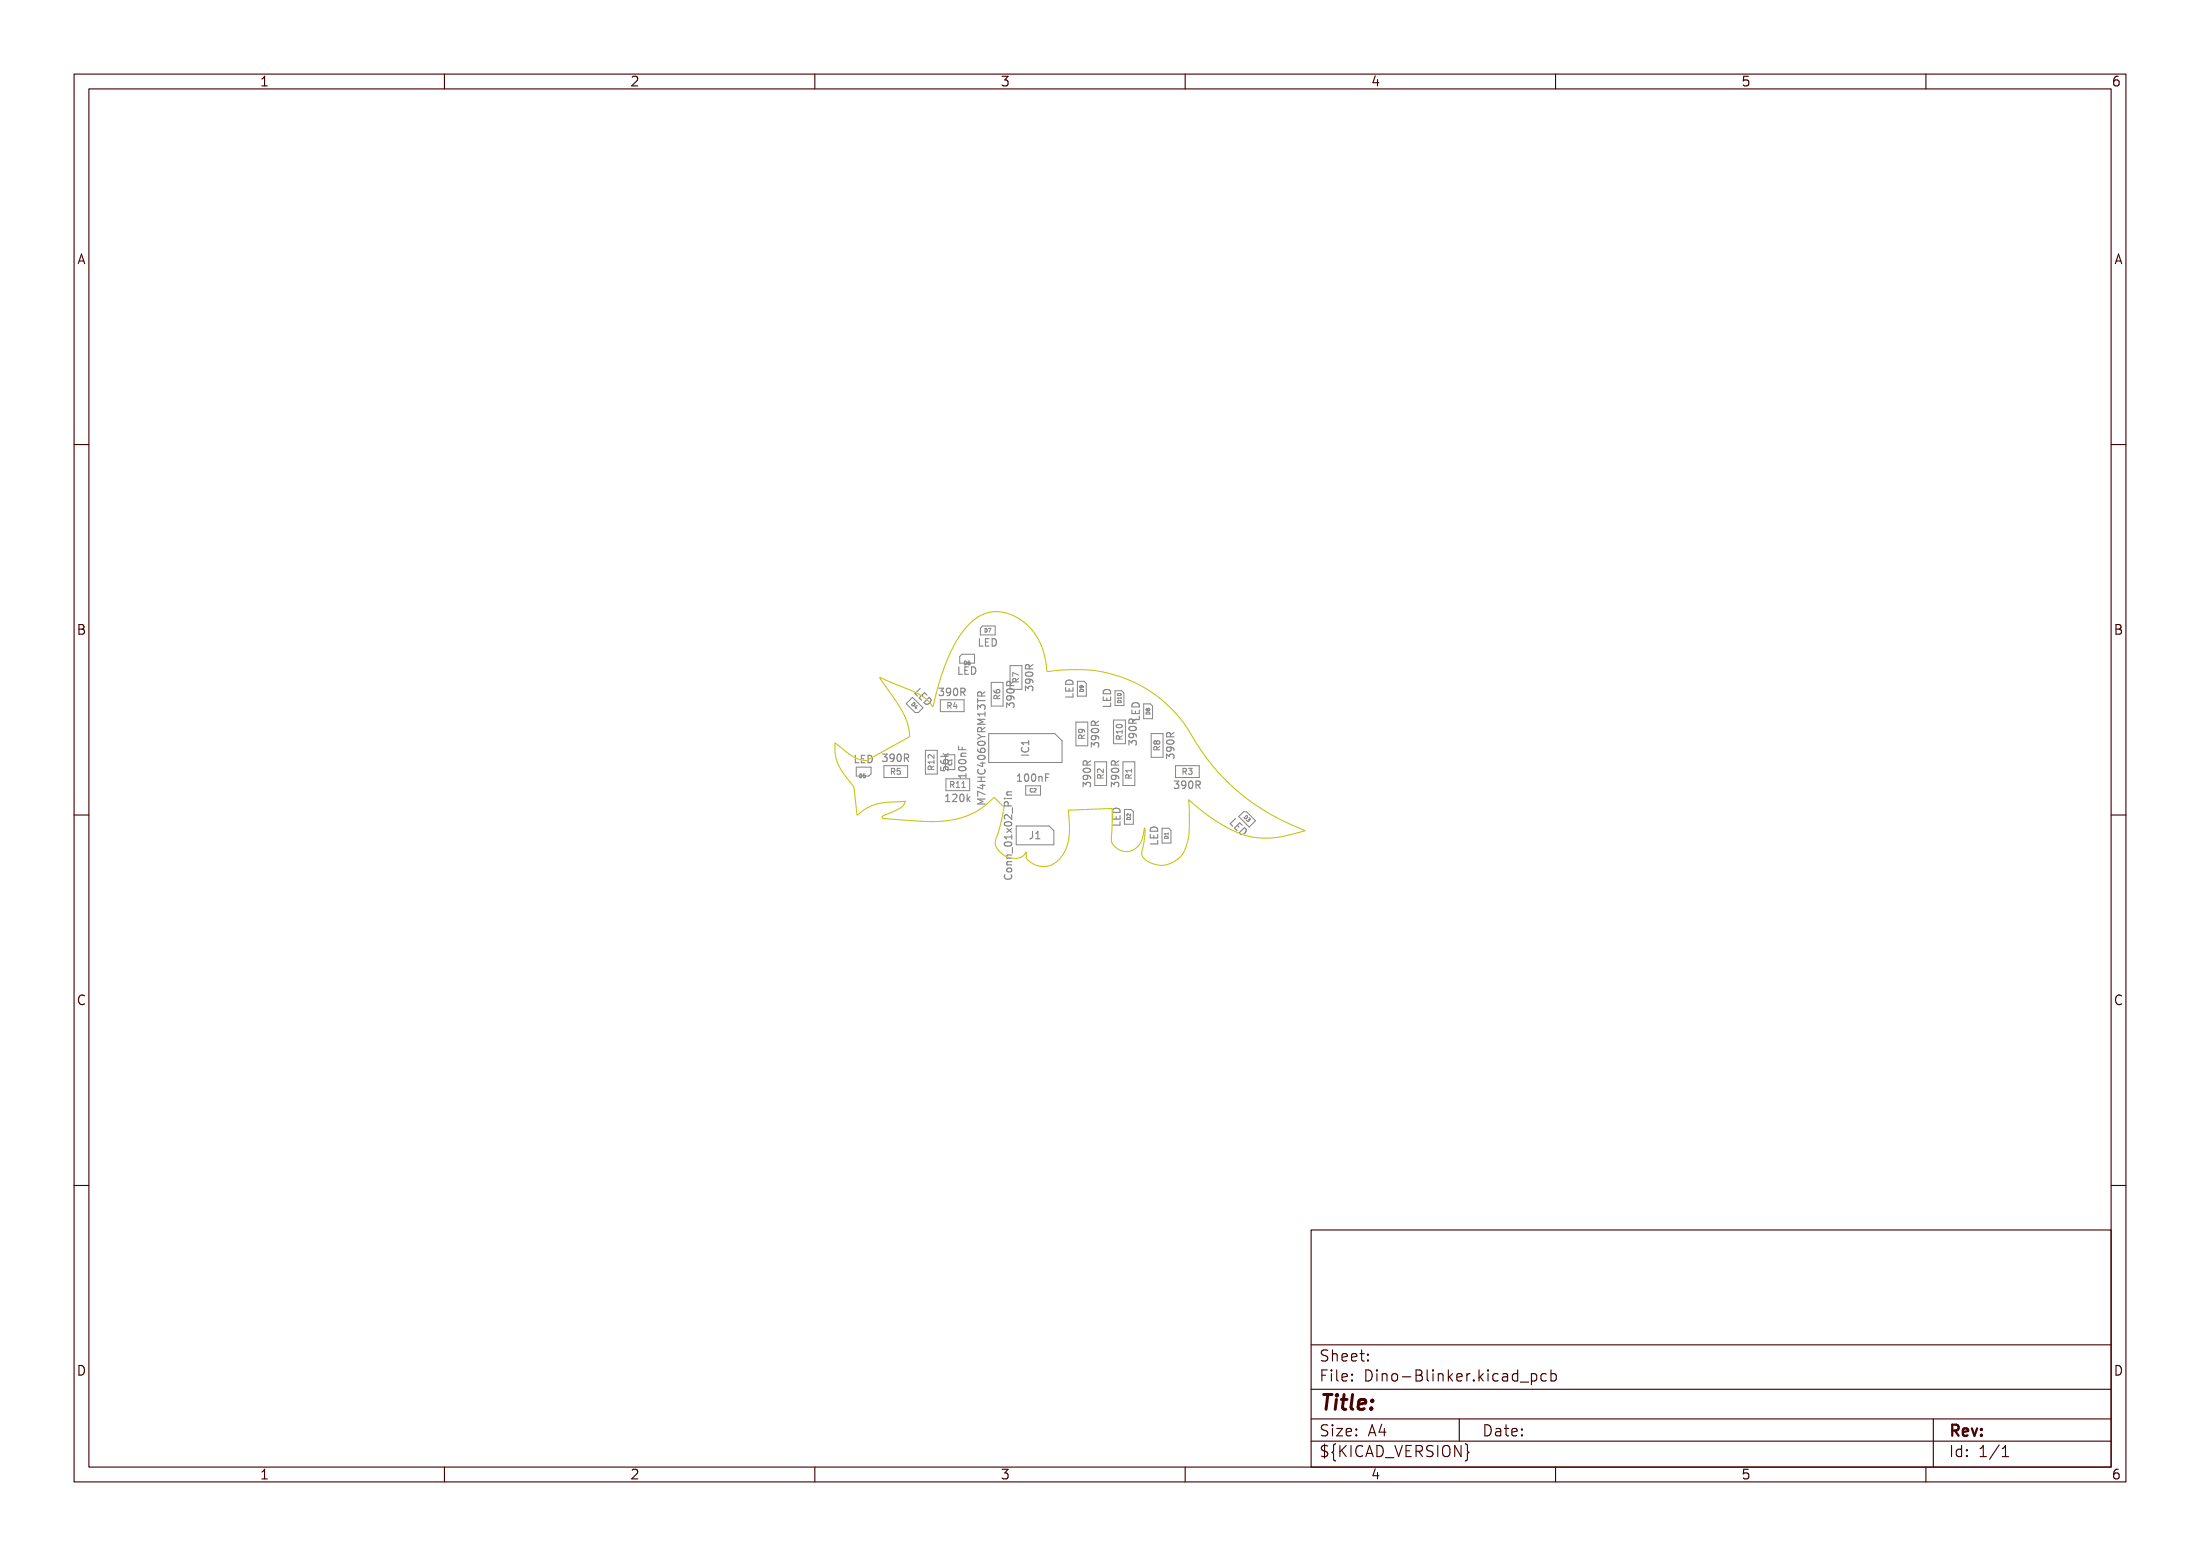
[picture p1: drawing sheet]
<svg xmlns="http://www.w3.org/2000/svg" width="297mm" height="210mm" viewBox="0 0 297 210" stroke-linecap="round" stroke-linejoin="round" font-family="sans-serif">
<g fill="none" stroke="#848484" stroke-width=".15">
<path d="M124.2 92.9l-.7 .7 .4 .4M124.5 93.8l.2 .3M125.1 93.8l-.3-.3-.7 .7 .3 .3M125.4 94.1a.5 .5 0 0 1 .1 .8 .5 .5 0 0 1-.8-.1zM126.8 92.9h.6l-.4 .4 .3 .1v.4l-.1 .1-.4-.1M128.3 93.3l-.2 .2h-.1l-.2-.2 .1-.4h.2l.2 .1a.66 .66 0 0 1-.2 .9h-.2M128.9 92.9h.1a.53 .53 0 0 1 .3 .5 .53 .53 0 0 1-.3 .5 .66 .66 0 0 1-.1-1zM129.4 90v1h.5M129.7 93.4h.5l.1-.2-.1-.2-.1-.1h-.4v1M130 93.4l.3 .5M130.3 90.5h.3M130.7 90h-.4v1h.4"/>
<path d="M131.2 90a.5 .5 0 0 1 .5 .5 .5 .5 0 0 1-.5 .5zM132 94.3v.5M132 95.8v-.7l.4 .4 .1-.3h.4l.1 .1-.1 .5M132 99.1l.5 .3M132 94.6h1M132.2 86.2v1h.5M132.5 93.9v-.4l-.2-.1h-.2l-.1 .2v.3h1M132.5 98.8v-.5l-.2-.1h-.2l-.1 .2v.4h1M132.5 99.4h.5M132.5 99.4l-.5 .4M133 96.1v.6M133 98.2l-.5 .3"/>
<path d="M133 97.1h-1l.7 .3-.7 .4h1M133 96.4h-1l.3 .3M133 93.4l-.5 .3M133 86.7h.4M133.5 86.2h-.5v1h.5M133.9 86.2a.51 .51 0 0 1 .6 .5 .51 .51 0 0 1-.6 .5zM135.9 95.5v-.6l.4 .3 .1-.3h.4l.1 .2-.1 .4M135.9 93.1a.59 .59 0 0 1 1 .2 .57 .57 0 0 1-1-.1zM136.3 93.9l.2 .2v.2l-.2 .2-.4-.1v-.3l.1-.1a.66 .66 0 0 1 .9 .2v.2M136.4 92.5v-.4l-.2-.1h-.2l-.1 .2v.3h1M136.9 92l-.5 .3M138.4 93.2v-.6l.4 .3 .1-.2h.4l.1 .1-.1 .4"/>
<path d="M138.5 90.8a.59 .59 0 0 1 .9 .2 .57 .57 0 0 1-1-.1zM138.9 91.7l.2 .1-.1 .3-.1 .1-.4-.1-.1-.3 .1-.1a.66 .66 0 0 1 .9 .2v.2M138.9 100v.5M139 90.3l-.1-.5-.1-.1h-.3l-.1 .2v.4h1M139.4 89.7l-.4 .3M143.9 92.8v.5h1v-.5M143.9 92a.54 .54 0 0 1 .6-.2 .54 .54 0 0 1 .4 .6h-1zM144.3 92.9v.4M144.9 93.6v.5h-1M147.4 98.4a.54 .54 0 0 1 .9 .3 .57 .57 0 0 1-1-.1zM147.8 99.3l.1 .2v.3h-.1h-.4l-.1-.3 .1-.2a.66 .66 0 0 1 .9 .3v.2M147.8 97.9v-.5l-.1-.1-.3 .1-.1 .1v.4h1"/>
<path d="M148.3 97.3l-.5 .4M148.9 94.1v.4h1v-.4M149 93.2a.54 .54 0 0 1 .6-.1 .54 .54 0 0 1 .3 .5h-1zM149.4 94.2v.3M149.9 94.9v.4h-1M152.5 98.2a.59 .59 0 0 1 .9 .2 .57 .57 0 0 1-1-.1zM152.8 95.8v.5h1v-.5M152.8 99l.2 .2v.2l-.2 .2-.3-.1-.1-.3 .1-.2a.66 .66 0 0 1 .9 .3v.2M152.9 95a.54 .54 0 0 1 .6-.1 .54 .54 0 0 1 .3 .5h-1zM152.9 97.6v-.5l-.2-.1-.2 .1-.1 .1v.4h1M153.3 96v.3M153.4 97l-.5 .4"/>
<path d="M153.8 96.6v.5h-1M158 99.4v-.4l-.2-.1h-.2l-.1 .2v.3h1M158.5 98.9l-.5 .3M115.5 101.9v1h.5M116.3 102.4h.3M116.8 101.9h-.5v1h.5M117.2 101.9a.51 .51 0 0 1 .6 .5 .51 .51 0 0 1-.6 .5zM119.1 101.8h.7l-.4 .4 .3 .1v.4l-.1 .1-.5-.1M120.7 102.2l-.2 .2h-.2l-.2-.2 .1-.4h.3l.2 .1a.66 .66 0 0 1-.3 .9h-.2M121.2 101.9l.1-.1a.53 .53 0 0 1 .4 .5 .53 .53 0 0 1-.4 .5l-.1-.1-.1-.3zM122.1 102.3h.5l.1-.2-.1-.2-.1-.1h-.4v1M122.3 102.3l.4 .5"/>
<path d="M127 102.6l.1 .3a.67 .67 0 0 0 .9 0l-.1-.3-.3-.1-.2 .2v.2l.2 .2M127 103.5v.5h.5l-.1-.1v-.3l.2-.1h.3l.1 .2-.1 .3M127 102.1h1M127.3 101.7l.4 .4M127.7 108.2h.5M127.7 107.5l.3-.3v1M128 101.7l-.4 .3M128.6 107.3l.4-.1 .2 .3-.6 .7h.6M129.4 100.7v.5h1M129.5 103.6a.59 .59 0 0 1 .9 .2 .57 .57 0 0 1-1-.1zM129.5 102.7a.59 .59 0 0 1 .9 .1 .57 .57 0 0 1-1 0zM129.7 107.2h.1a.53 .53 0 0 1 .4 .5 .53 .53 0 0 1-.4 .5 .66 .66 0 0 1-.1-1z"/>
<path d="M129.7 102.1h.7M129.9 100.8v.4M130.4 104.4v.6M130.4 104.7h-1l.3 .3M130.4 101.7h-.6l-.1 .2 .1 .2M130.6 107.2v1M130.7 107.8l.3 .4M131 107.5l-.4 .4M132 101.1v.3a.67 .67 0 0 0 1 0l-.1-.4h-.3l-.2 .2v.3l.2 .1M132 105.5h1M132 104.9h1M132.1 102a.54 .54 0 0 1 .9 .3 .57 .57 0 0 1-1-.1z"/>
<path d="M132.1 103.8a.47 .47 0 0 0 .3 .7 .47 .47 0 0 0 .6-.5l-.1-.2M132.1 100.1a.54 .54 0 0 1 .9 .3 .57 .57 0 0 1-1-.1zM132.3 106h.7M132.3 103h.7M132.5 104.9v.6M132.7 105.8v.7l-.8-.3M132.7 102.8v.7l-.8-.3M133 107.8h-1l.7 .4-.7 .3h1M133 107.2l-1-.4v.7M135.6 107.8h.1M135.6 111.1a.59 .59 0 0 1 1 .2 .57 .57 0 0 1-1-.1zM135.6 113.8a.59 .59 0 0 1 1 .2 .57 .57 0 0 1-1-.1z"/>
<path d="M135.7 118.1a.47 .47 0 0 0 .3 .6 .47 .47 0 0 0 .6-.5l-.1-.1M135.9 116.7h.7M135.9 115.8h.7M135.9 111.8l.7 .5M135.9 107.8h.7M135.9 107.3h.7M136 117.3l.4-.1 .1 .1 .1 .2-.2 .2h-.3l-.2-.2zM136.1 108.8v-.5l-.2-.1-.2 .1-.1 .1v.4h1M136.6 110v.6l-.7-.6-.3 .2 .1 .3M136.6 112.7v.5M136.6 106.9h-.6l-.1 .3 .1 .1M136.6 115.4h-.6l-.1 .3 .1 .1"/>
<path d="M136.6 116.3h-.6l-.1 .3 .1 .1M136.6 113h-1l.3 .2M136.6 111.8l-.7 .5M136.7 109v.8M136.7 114.4v.8M137.3 105.5h.6M137.3 104.7l.3-.2v1M137.9 101.9h1M138 100.9a.46 .46 0 0 0 .3 .6 .46 .46 0 0 0 .6-.4l-.1-.2M138.4 104.5h.1a.53 .53 0 0 1 .4 .5 .53 .53 0 0 1-.4 .5 .67 .67 0 0 1-.1-1zM138.9 100.2h-1l.3 .3M139.4 104.5h.1a.53 .53 0 0 1 .3 .5 .53 .53 0 0 1-.3 .5 .66 .66 0 0 1-.1-1z"/>
<path d="M139.4 112.2v.7a.32 .32 0 0 1-.4 .3M139.8 113.2h.6M139.8 112.5l.3-.3v1M140.3 104.8v.7M140.3 104.9l.1-.1h.2l.1 .7M141.2 104.9h.3M141.6 104.5h-.4v1M146.2 106.2v-.6l.4 .3 .1-.3h.4l.1 .2-.1 .4M146.3 103.8a.59 .59 0 0 1 .9 .2 .57 .57 0 0 1-1-.1zM146.7 104.6l.1 .2v.2l-.1 .2-.4-.1-.1-.3 .1-.1a.66 .66 0 0 1 .9 .2v.2M146.7 103.3v-.5l-.1-.1h-.3l-.1 .2v.4h1M147.2 102.7l-.5 .3"/>
<path d="M147.3 100.8v-.6l.4 .4 .1-.3h.4l.1 .1-.1 .4M150 106.2v-.6l.4 .3 .1-.3h.4l.1 .2-.1 .4M150.1 103.8a.59 .59 0 0 1 .9 .2 .57 .57 0 0 1-1-.1zM150.2 110.1v.5h1v-.5M150.3 109.3a.54 .54 0 0 1 .6-.2 .54 .54 0 0 1 .3 .5h-1zM150.5 104.6l.2 .2v.2l-.2 .2-.4-.1-.1-.3 .1-.1a.66 .66 0 0 1 .9 .2v.2M150.6 103.3l-.1-.5-.1-.1h-.3l-.1 .2v.4h1M150.7 110.2v.4M151 102.7l-.4 .3M151.2 110.9v.5h-1M152.4 100.6v-.7l.4 .4 .1-.3h.4l.1 .1-.1 .5M155.3 112.6v.5h1v-.5"/>
<path d="M155.3 111.8a.54 .54 0 0 1 .7-.2 .54 .54 0 0 1 .3 .6h-1zM155.8 112.8v.3M156.3 113.4v.5h-1M157.5 102.4v-.6l.4 .3 .1-.3h.4l.1 .2-.1 .4M157.5 100a.59 .59 0 0 1 1 .2 .57 .57 0 0 1-1-.1zM157.9 100.8l.2 .2v.3l-.2 .1-.4-.1v-.3l.1-.1a.66 .66 0 0 1 .9 .2v.2M158.5 105.4h.6l-.3 .4 .3 .1v.4l-.2 .1-.4-.1M160.1 105.8l-.2 .2h-.2l-.2-.2 .1-.3 .3-.1 .1 .1a.66 .66 0 0 1-.2 .9h-.2M160.6 105.5l.1-.1a.54 .54 0 0 1 .4 .5 .54 .54 0 0 1-.4 .5l-.1-.1-.1-.3zM161.5 105.9h.4l.1-.2v-.2l-.2-.1h-.3v1M161.7 105.9l.3 .5M166.8 110.5l-.7 .7 .3 .3"/>
<path d="M167 111.4l.3 .2M167.7 111.4l-.3-.3-.7 .7 .3 .3M168 111.7a.5 .5 0 0 1 .1 .8 .5 .5 0 0 1-.8-.1z"/>
</g>
<g fill="none" stroke="#848484" stroke-width=".14">
<path d="M123 95.1l.4-.3a.25 .25 0 0 1 0 .4 .25 .25 0 0 1-.4-.1zM123.2 94.1l1.4 1.4-.6 .7h-.5l-1.2-1.2zM123.8 95.4l-.2 .3M123.8 95.2l-.3 .2 .2 .2M127 94.4h3.2v1.7h-3.2zM128 95.2h.3l.1-.3-.4-.1v.8M128.2 95.2l.2 .4M128.9 94.8l-.2 .5h.5M129.1 95.1v.5M129.6 88.6l.3-.3h1.7v1.2h-2zM130.2 89.2a.25 .25 0 0 1 .3 .3 .25 .25 0 0 1-.3 .2zM130.9 89.2l-.2 .1v.3l.1 .1h.1v-.3l-.2 .1"/>
<path d="M132.3 84.8l.4-.3h1.7v1.2h-2.1zM133 84.8a.25 .25 0 0 1 .3 .3 .25 .25 0 0 1-.3 .2zM133.4 84.8h.4l-.2 .5M133.5 99h8.9l1 1v2.9h-9.9zM133.8 92.1h1.6v3.2h-1.6zM134.2 93.1v.3l.2 .1h.4l.2-.1-.1-.3h-.4v.3l.1 .1M134.6 94.3v-.4h-.3l-.1 .4h.8M135 93.8l-.4 .3M136.4 89.8h1.6v3.2h-1.6zM137.1 92v-.4h-.3l-.1 .4h.8M137.5 91.6l-.4 .2M137.5 91.1l-.8-.3v.5"/>
<path d="M145.2 97.5h1.7v3.2h-1.7zM145.5 92h.9l.2 .3v1.7h-1.1zM145.8 93.1a.27 .27 0 0 1 .3 0 .27 .27 0 0 1 .2 .2h-.5zM146 98.4l.1 .2v.2l-.4 .1-.1-.3 .2-.2 .4 .1 .2 .1v.2M146 92.6l.1 .2h-.3v-.1l.1-.1h.3M146 99.7v-.4l-.3-.1-.1 .5h.8M146.2 92.6l.1 .1M146.3 92.7v.1M146.4 99.2l-.4 .3M150.3 97.2h1.6v3.2h-1.6zM150.5 93.2h.9l.3 .3v1.7h-1.2zM150.8 97.8a.38 .38 0 0 1 .4-.1 .38 .38 0 0 1 .3 .4 .47 .47 0 0 1-.8-.1z"/>
<path d="M150.9 93.7a.24 .24 0 0 1 .3-.1 .24 .24 0 0 1 .1 .2 .24 .24 0 0 1-.2 .1 .24 .24 0 0 1-.2-.2zM150.9 93.6v.1M150.9 94.6a.26 .26 0 0 1 .3 0 .26 .26 0 0 1 .2 .2h-.5zM151.1 99.8v-.4l-.3-.1-.1 .5h.8M151.4 94.1v.3M151.4 94.2h-.5l.1 .2M151.5 99.3l-.4 .3M151.5 98.5v.5M151.5 98.8h-.8l.2 .2M154.4 95h.9l.3 .3v1.7h-1.2zM154.8 96.2a.27 .27 0 0 1 .3-.1 .27 .27 0 0 1 .1 .3h-.5zM154.9 95.7l-.1-.1-.1 .1 .1 .2 .1-.1"/>
<path d="M154.9 95.7l.1-.1 .2 .1-.1 .2-.2-.1M154.9 95.7v.1M155.4 99h1.6v3.2h-1.6zM115.6 103.5h2v.9l-.3 .3h-1.7zM116.1 104.5a.25 .25 0 0 1 .3 .2 .25 .25 0 0 1-.3 .3zM116.8 104.5h-.2v.2h.2v.2h-.2M119.3 103.3h3.2v1.6h-3.2zM120.3 104.1h.4l.1-.3-.5-.1v.8M120.5 104.1l.3 .4M121.5 103.7h-.4v.4l.4-.1v.4l-.1 .1-.3-.1M124.9 101.3h1.6v3.2h-1.6zM125.7 103.8v-.3l-.3-.1-.1 .4h.8"/>
<path d="M126.1 103.4l-.4 .3M126.1 101.9v.5l-.6-.5-.2 .1 .1 .3M126.1 102.6v.5M126.1 102.9h-.8l.2 .2M127.6 101.9h1.3v2h-1.3zM127.7 105.1h3.2v1.6h-3.2zM128 103a.22 .22 0 0 0 .2 .3 .22 .22 0 0 0 .2-.3M128.3 105.9h.4l.1-.3-.5-.1v.8M128.5 102.5v.3M128.5 102.6h-.5l.1 .2M128.5 105.9l.3 .4M129.1 106.3h.5"/>
<path d="M129.1 105.7l.2-.2v.8M129.9 106.3h.4M129.9 105.7l.2-.2v.8M137.2 111.5h4.4l.7 .6v1.9h-5.1zM138.5 106.1h2v1.2h-2zM139.4 106.5a.22 .22 0 0 0-.3 .2 .22 .22 0 0 0 .3 .2M139.6 106.5l.2-.1 .1 .1-.3 .4h.3M147.8 102.8h1.6v3.2h-1.6zM148.6 105l-.1-.4h-.3v.4h.8M149 104.6l-.4 .2M149 103.8v.5l-.6-.5-.2 .1v.3M151.6 102.8h1.6v3.2h-1.6z"/>
<path d="M151.8 109.2h.9l.3 .3v1.7h-1.2zM152.2 110.4a.27 .27 0 0 1 .3-.1 .27 .27 0 0 1 .1 .3h-.5zM152.4 105l-.1-.4h-.3v.4h.8M152.6 109.9v.3l-.3-.3h-.2l.1 .2M152.8 104.6l-.4 .2M152.8 103.8v.4M152.8 104h-.8l.2 .2M156.1 100.1l-.1-.1-.2 .1v.2l.1 .1 .2-.1M156.1 100.1l.2-.1h.2l.1 .1v.2l-.2 .1h-.2l-.1-.1M156.1 100.1v.2M156.2 101.2v-.4h-.3l-.1 .4h.8M156.6 100.7l-.4 .3"/>
<path d="M156.9 111.8h.9l.3 .3v1.7h-1.2zM157.2 113a.27 .27 0 0 1 .3-.1 .27 .27 0 0 1 .2 .3h-.5zM157.7 112.5h-.5l.1 .2M157.7 112.4v.3M158.7 103.3h3.2v1.6h-3.2zM159.7 104.1h.4v-.3l-.4-.1v.8M159.9 104.1l.3 .4M160.4 103.7h.5l-.2 .3 .2 .1v.3l-.1 .1-.4-.1M167.2 110.2l.7-.6h.4l1.2 1.2-.9 .8zM167.9 110.4l.4-.4a.25 .25 0 0 1 0 .4 .25 .25 0 0 1-.4 0zM168.6 110.4l.2 .2h-.2v.1l-.1 .2-.2-.2"/>
</g>
<path d="M118.8 91.4l4.1 1.7a6.2 6.2 0 0 1 3 2.2l.1-.1a35.6 35.6 0 0 1 3.2-8.8 7.2 7.2 0 0 1 4.5-3.8 6.1 6.1 0 0 1 5.6 2.4 10.4 10.4 0 0 1 2 5.6h.2a23 23 0 0 1 8.5 .4 18.3 18.3 0 0 1 11.6 9.4 29.9 29.9 0 0 0 14.6 11.7l-2.6 .7a10.8 10.8 0 0 1-9-1.7 29.4 29.4 0 0 1-4.1-3.2l.1 2.2a9.9 9.9 0 0 1-.4 3.9 3.4 3.4 0 0 1-5.9 1.7l-.1-.3-.1-.3a10.1 10.1 0 0 0 .4-3.3l-.1 .5a2.52 2.52 0 0 1-2.7 2.6 1.85 1.85 0 0 1-1.7-1.5l.2-4.3-5.9 .2-.1 .1a10.9 10.9 0 0 1-.3 5.3 3.2 3.2 0 0 1-3.7 2.2 2.05 2.05 0 0 1-1.6-1.2l-.1-.7-.5 .6-.9 .2a2.65 2.65 0 0 1-2.7-2.1l.6-2.3 .6-2.4-1.4-1.4a10.5 10.5 0 0 1-8.2 3.3l-6.6-.4a.21 .21 0 0 1-.3 0 .21 .21 0 0 1 0-.3l.3-.2a7.4 7.4 0 0 0 2.5-1.2l.3-.6h-.9a7.8 7.8 0 0 0-5.6 1.8l-.4-3.8-.7-.8a6.4 6.4 0 0 1-1.9-5.1l.3 .2a8.3 8.3 0 0 0 3.3 2.1l.7 .1 5.8-3.3a9.5 9.5 0 0 0-2.3-5.4z" fill="none" stroke="#c2c200" stroke-width=".14"/>
<g fill="none" stroke="#480000" stroke-width=".15">
<path d="M10 10h277v190h-277zM12 12h273v186h-273zM35.3 11.6h.8M35.3 10.7l.4-.4v1.3M60 10v2M85.3 10.4l.2-.1 .5 .1a.35 .35 0 0 1 0 .5l-.7 .7h.8M110 10v2M135.3 10.3h.8l-.4 .5a.35 .35 0 0 1 .4 .2v.3l-.1 .2-.5 .1-.2-.1M160 10v2M185.7 10.2l-.4 1h.9M186 10.7v.9M210 10v2"/>
<path d="M236 10.3h-.6l-.1 .6 .2-.1 .5 .1 .1 .1-.1 .5-.2 .1h-.3l-.2-.1M260 10v2M286 10.3a.52 .52 0 0 0-.7 .6v.4l.2 .2 .3 .1 .2-.1 .1-.5-.1-.1-.4-.1-.3 .2M10.6 35.6l.4-1.3 .4 1.3M10.7 35.2h.6M285.6 35.6l.4-1.3 .4 1.3M285.7 35.2h.6M10 60h2M285 60h2M10.7 84.3h.4l.2 .1v.3l-.2 .2a.35 .35 0 0 1 .3 .3 .35 .35 0 0 1-.2 .4h-.5zM10.7 84.9h.4M285.7 84.3h.4l.2 .1v.3l-.2 .2a.35 .35 0 0 1 .3 .3 .35 .35 0 0 1-.2 .4h-.5z"/>
<path d="M285.7 84.9h.4M10 110h2M285 110h2M11.4 134.4a.52 .52 0 0 0-.6 0 .52 .52 0 0 0-.2 .6 .49 .49 0 0 0 .2 .5 .49 .49 0 0 0 .6 0M286.4 134.4a.52 .52 0 0 0-.6 0 .52 .52 0 0 0-.2 .6 .49 .49 0 0 0 .3 .5 .49 .49 0 0 0 .5 0M10 160h2M285 160h2M177 166h108v32h-108zM10.7 184.3a.66 .66 0 0 1 .7 .6 .66 .66 0 0 1-.7 .7zM35.3 198.7l.4-.4v1.3M35.3 199.6h.8M60 198v2"/>
<path d="M85.3 198.4l.2-.1 .5 .1a.35 .35 0 0 1 0 .5l-.7 .7h.8M110 198v2M135.3 198.3h.8l-.4 .5a.35 .35 0 0 1 .4 .2v.4l-.1 .1-.5 .1-.2-.1M160 198v2M177 194.5h108M177 191.5h108M177 187.5h108M177 181.5h108M178.5 185.6h.5M178.8 194.9v1.9M179.2 184.9h-.7v1.5M179.2 192.4l-.2-.1-.5 .1a.36 .36 0 0 0-.1 .3 .36 .36 0 0 0 .3 .3 .55 .55 0 0 1 .5 .4v.3l-.2 .1-.6-.1"/>
<path d="M179.2 195.2l-.2-.1-.5 .1a.36 .36 0 0 0-.1 .3 .36 .36 0 0 0 .3 .3 .55 .55 0 0 1 .5 .4v.3l-.2 .1-.6-.1M179.2 182.3l-.2-.1-.5 .1a.36 .36 0 0 0-.1 .3 .36 .36 0 0 0 .3 .3 .55 .55 0 0 1 .5 .4v.3l-.2 .1-.6-.1M179.7 184.9v.1M179.7 185.4v1M179.7 184.9l.1 .1h-.1M179.9 182.2v1.5M179.9 192.3v.1M179.9 192.8v1M179.9 192.3l-.1 .1h.1M179.9 192.3l.1 .1h-.1M179.9 182.8a.37 .37 0 0 1 .6 .1v.8M180.3 194.9l-.2 .1-.1 .1v.7l-.2 .2 .2 .2v.8l.1 .1 .2 .1"/>
<path d="M180.5 192.8h.7l-.7 1h.7M180.5 184.9v1.3l.2 .2M180.9 195.1v1.5M181.1 195.7l.6 .9M181.2 185.9l.7-.2-.1-.2-.4-.1-.2 .2v.7l.2 .1 .4-.1M181.2 183.2l.7-.1-.1-.3-.4-.1-.2 .2v.7l.2 .1 .4-.1M181.7 193.3l.8-.1-.1-.3-.4-.1-.3 .2 .1 .7 .2 .1 .4-.1M181.7 195.1l-.8 .9M182.4 195.1v1.5M182.5 183.2l.7-.1-.1-.3-.4-.1-.2 .2v.7l.2 .1 .4-.1M182.5 186.3h.1l-.1 .1M182.5 186.3v.1"/>
<path d="M182.5 185.5v.1M182.5 185.5h.1l-.1 .1M183.1 193.7h.1l-.1 .1M183.1 193.7h-.1l.1 .1M183.1 192.9v.1M183.1 193.7v.1M183.1 192.9h.1l-.1 .1M183.1 192.9h-.1l.1 .1M183.6 182.7h.6M183.8 182.2v1.3l.1 .1 .3 .1M184 195.2a.6 .6 0 0 0-.8 0 .6 .6 0 0 0-.2 .8 .56 .56 0 0 0 .3 .5 .56 .56 0 0 0 .7 0M184.4 196.6l.5-1.5 .5 1.5"/>
<path d="M184.4 184.9a.79 .79 0 0 1 .8 .5 .79 .79 0 0 1-.2 .9l-.6 .1zM184.5 196.2h.7M184.7 183.6v.1M184.7 183.6h-.1l.1 .1M184.7 182.8v.1M184.7 182.8h-.1l.1 .1M184.7 193.8l.5-1.5 .5 1.5M184.9 193.4h.7M185.7 198.2l-.4 1h.9M185.9 195.1a.79 .79 0 0 1 .8 .5 .79 .79 0 0 1-.2 .9l-.6 .1zM185.9 184.9v.1M185.9 185.4v1"/>
<path d="M185.9 184.9l.1 .1h-.1M185.9 184.9l-.1 .1h.1M186 198.7v.9M186.5 192.2l-.3 1.1h.9M186.6 185.5a.37 .37 0 0 1 .6 .1v.8M186.6 185.4v1M186.9 192.8v1M187 196.7h1.2M188 185.5a.41 .41 0 0 1 .7 .2v.4a.41 .41 0 0 1-.4 .3 .41 .41 0 0 1-.4-.3v-.4zM188.3 195.1l.5 1.5 .5-1.5M189.3 185.8h1.2M189.8 195.8h.5"/>
<path d="M190.5 195.1h-.7v1.5h.7M191.2 185.6h.5M191.2 195.9h.5a.41 .41 0 0 0 .3-.4 .41 .41 0 0 0-.3-.4h-.5v1.5M191.2 184.9l.6 .1a.36 .36 0 0 1 .2 .3 .36 .36 0 0 1-.3 .3 .4 .4 0 0 1 .3 .4 .4 .4 0 0 1-.3 .4h-.5zM191.5 195.9l.5 .7M192.7 184.9v1.3l.2 .2M193.5 195.2l-.3-.1-.5 .1a.36 .36 0 0 0-.1 .3 .36 .36 0 0 0 .3 .3 .55 .55 0 0 1 .6 .4l-.1 .3-.2 .1-.6-.1M193.5 184.9l-.1 .1h.1M193.5 184.9v.1M193.5 185.4v1M194.1 195.1v1.5M194.2 185.5a.37 .37 0 0 1 .6 .1v.8"/>
<path d="M194.2 185.4v1M194.8 195.3a.5 .5 0 0 1 .6-.2 .5 .5 0 0 1 .3 .5v.5a.5 .5 0 0 1-.5 .5 .5 .5 0 0 1-.5-.5zM195.5 184.9v1.5M195.7 185.8l.4 .6M196.1 185.4l-.6 .6M196.7 185.9l.7-.2-.1-.2-.4-.1-.2 .2v.7l.2 .1 .4-.1M197 191.5v3M197.2 195.1v1.5l-.8-1.5v1.5M197.8 194.9l.2 .1 .1 .1v.7l.2 .2-.2 .2v.8l-.1 .1-.2 .1M198 185.4v1M198.5 185.4l-.3 .1-.2 .2M199 186.3v.1"/>
<path d="M199 186.3h-.1l.1 .1M199.7 184.9v1.5M199.8 185.8l.4 .6M200.2 185.4l-.5 .6M200.5 192.3a.79 .79 0 0 1 .8 .5 .79 .79 0 0 1-.3 .9l-.5 .1zM200.9 184.9v.1M200.9 185.4v1M200.9 184.9l-.1 .1h.1M200.9 184.9l.1 .1h-.1M202 192.9l.1-.1 .4 .1 .1 .9M202.2 185.5l-.4-.1-.3 .3v.4l.2 .2 .1 .1 .4-.1M202.6 193.2h-.5a.29 .29 0 0 0-.2 .3 .29 .29 0 0 0 .2 .3l.5-.1"/>
<path d="M202.9 185.5l.1-.1 .5 .1v.9M203.1 192.8h.6M203.3 192.3v1.3l.1 .1 .3 .1M203.5 185.7l-.5 .1a.3 .3 0 0 0-.2 .3 .3 .3 0 0 0 .2 .3l.5-.1M204.1 193.3l.7-.1-.1-.3-.4-.1-.2 .2 .1 .7 .1 .1 .4-.1M204.9 185.5l-.4-.1-.3 .3v.4l.1 .2 .2 .1 .4-.1M204.9 184.9v1.5M205.2 186.5h1.2M205.5 193.7v.1M205.5 193.7h-.1l.1 .1M205.5 192.9v.1M205.5 192.9h-.1l.1 .1"/>
<path d="M206.7 185.5l.5-.1 .3 .3v.4l-.2 .2-.1 .1-.5-.1M206.7 185.4v1.5M208.7 185.5l-.4-.1-.3 .3v.4l.2 .2 .1 .1 .4-.1M209.4 185.5l.4-.1 .3 .3v.4l-.1 .2-.2 .1-.4-.1M209.4 184.9v1.5M210 198v2M236 198.3h-.6l-.1 .6 .2-.1 .5 .1 .1 .1-.1 .5-.2 .1h-.3l-.2-.1M260 198v2M261 191.5v6.5M263.5 195.1v1.5M264.8 195.7l-.4-.1-.3 .3v.4l.1 .2 .2 .1 .4-.1M264.8 195.1v1.5"/>
<path d="M265.5 196.5h.1l-.1 .1M265.5 196.5v.1M265.5 195.7v.1M265.5 195.7h.1l-.1 .1M267.3 196.6h.9M267.3 195.5l.4-.4v1.5M269.9 195l-1.3 2M270.3 196.6h.9M270.3 195.5l.4-.4v1.5M285.7 184.3a.66 .66 0 0 1 .7 .6 .66 .66 0 0 1-.7 .7zM286 198.3a.52 .52 0 0 0-.7 .6v.5l.2 .1 .3 .1 .2-.1 .1-.5-.1-.1-.4-.1-.3 .2"/>
</g>
<path d="M263.6 193.1h.5a.41 .41 0 0 0 .3-.4 .41 .41 0 0 0-.3-.4h-.5v1.5M263.9 193.1l.5 .7M265 193.3l.7-.2-.1-.2-.4-.1-.2 .2 .1 .7 .1 .1 .4-.1M266.2 192.8l.4 1 .3-1M267.5 193.6l.1 .1-.1 .1M267.5 193.6l-.1 .1 .1 .1M267.5 192.9v.1M267.5 193.6v.2M267.5 192.9h.1l-.1 .1M267.5 192.9h-.1l.1 .1" fill="none" stroke="#480000" stroke-width=".3"/>
<g fill="none" stroke="#480000" stroke-width=".4">
<path d="M178.7 188.2h1.1M179.3 188.2l-.3 2M180.4 188.9l-.1 1.3M180.5 188.2l-.1 .1 .1 .1M180.5 188.2l.1 .1-.1 .1M180.5 188.2v.2M181.1 188.9h.7M181.5 188.2l-.3 1.7 .1 .2 .4 .1M182.6 188.2l-.2 1.7 .1 .2 .1 .1M183.4 189.5l1-.1-.1-.4-.2-.1-.5 .1-.2 .2-.1 .7 .1 .2 .2 .1 .6-.1M185.1 190l.1 .1-.1 .1M185.1 190l-.1 .1 .1 .1"/>
<path d="M185.1 190v.2M185.3 189l-.1 .2M185.3 189v.1l-.1 .1M185.3 189l-.1 .1v.1"/>
</g>
<text font-size="2.7" fill="#fff" x="178" y="190.3">Title:</text>
<g font-size="2" fill="#fff">
<text x="178" y="183.8">Sheet:</text>
<text x="178" y="186.5">File: Dino-Blinker.kicad_pcb</text>
<text x="178" y="193.9">Size: A4</text>
<text x="178" y="196.7">${KICAD_VERSION}</text>
<text x="200" y="193.9">Date:</text>
<text x="263" y="196.7">Id: 1/1</text>
<text x="263" y="193.9">Rev:</text>
</g>
<g font-size="1.7" fill="#fff">
<text x="35" y="11.7">1</text>
<text x="85" y="11.7">2</text>
<text x="135" y="11.7">3</text>
<text x="185" y="11.7">4</text>
<text x="235" y="11.7">5</text>
<text x="285" y="11.7">6</text>
<text x="10.5" y="35.7">A</text>
<text x="285.5" y="35.7">A</text>
<text x="10.5" y="85.6">B</text>
<text x="285.5" y="85.6">B</text>
<text x="10.5" y="135.7">C</text>
<text x="285.5" y="135.7">C</text>
<text x="10.5" y="185.6">D</text>
<text x="285.5" y="185.6">D</text>
<text x="35" y="199.7">1</text>
<text x="85" y="199.7">2</text>
<text x="135" y="199.7">3</text>
<text x="185" y="199.7">4</text>
<text x="235" y="199.7">5</text>
<text x="285" y="199.7">6</text>
</g>
<g font-size="1.3" fill="#fff">
<text x="132.1" y="87.2">LED</text>
<text x="123.4" y="93.6" transform="rotate(45 123.4 93.6)">LED</text>
<text x="126.9" y="93.9">390R</text>
<text x="129.4" y="91">LED</text>
<text x="136.9" y="95.3" transform="rotate(-90 136.9 95.3)">390R</text>
<text x="139.5" y="93" transform="rotate(-90 139.5 93)">390R</text>
<text x="144.9" y="94.2" transform="rotate(-90 144.9 94.2)">LED</text>
<text x="150" y="95.4" transform="rotate(-90 150 95.4)">LED</text>
<text x="148.4" y="100.7" transform="rotate(-90 148.4 100.7)">390R</text>
<text x="153.5" y="100.4" transform="rotate(-90 153.5 100.4)">390R</text>
<text x="153.8" y="97.2" transform="rotate(-90 153.8 97.2)">LED</text>
<text x="115.4" y="103">LED</text>
<text x="119.3" y="102.8">390R</text>
<text x="128.1" y="104.1" transform="rotate(-90 128.1 104.1)">56k</text>
<text x="130.4" y="104.9" transform="rotate(-90 130.4 104.9)">100nF</text>
<text x="133" y="107.4" transform="rotate(-90 133 107.4)">M74HC4060YRM13TR</text>
<text x="137.5" y="105.5">100nF</text>
<text x="138.9" y="102.1" transform="rotate(-90 138.9 102.1)">IC1</text>
<text x="147.3" y="106" transform="rotate(-90 147.3 106)">390R</text>
<text x="151.1" y="106" transform="rotate(-90 151.1 106)">390R</text>
<text x="158.5" y="102.2" transform="rotate(-90 158.5 102.2)">390R</text>
<text x="158.7" y="106.5">390R</text>
<text x="127.7" y="108.2">120k</text>
<text x="138.9" y="113.3">J1</text>
<text x="151.2" y="111.4" transform="rotate(-90 151.2 111.4)">LED</text>
<text x="156.3" y="114" transform="rotate(-90 156.3 114)">LED</text>
<text x="166" y="111.2" transform="rotate(45 166 111.2)">LED</text>
<text x="136.6" y="118.4" transform="rotate(-90 136.6 118.4)">Conn_01x02_Pin</text>
</g>
<g font-size="1.1" fill="#fff">
<text x="127.9" y="95.6">R4</text>
<text x="135" y="94.3" transform="rotate(-90 135 94.3)">R6</text>
<text x="137.6" y="92.1" transform="rotate(-90 137.6 92.1)">R7</text>
<text x="146.4" y="99.7" transform="rotate(-90 146.4 99.7)">R9</text>
<text x="151.5" y="99.7" transform="rotate(-90 151.5 99.7)">R10</text>
<text x="156.6" y="101.3" transform="rotate(-90 156.6 101.3)">R8</text>
<text x="120.3" y="104.5">R5</text>
<text x="126.1" y="103.8" transform="rotate(-90 126.1 103.8)">R12</text>
<text x="128.3" y="106.3">R11</text>
<text x="149" y="105.1" transform="rotate(-90 149 105.1)">R2</text>
<text x="152.8" y="105.1" transform="rotate(-90 152.8 105.1)">R1</text>
<text x="159.7" y="104.5">R3</text>
</g>
<g font-size=".7" fill="#fff">
<text x="130.2" y="89.7">D6</text>
<text x="132.9" y="85.3">D7</text>
<text x="123" y="95.1" transform="rotate(45 123 95.1)">D4</text>
<text x="146.3" y="93.4" transform="rotate(-90 146.3 93.4)">D9</text>
<text x="151.4" y="94.8" transform="rotate(-90 151.4 94.8)">D10</text>
<text x="155.3" y="96.4" transform="rotate(-90 155.3 96.4)">D8</text>
<text x="116" y="105">D5</text>
<text x="128.5" y="103.3" transform="rotate(-90 128.5 103.3)">C1</text>
<text x="139.1" y="106.9">C2</text>
<text x="152.7" y="110.6" transform="rotate(-90 152.7 110.6)">D2</text>
<text x="157.7" y="113.2" transform="rotate(-90 157.7 113.2)">D1</text>
<text x="167.9" y="110.4" transform="rotate(45 167.9 110.4)">D3</text>
</g>
</svg>
